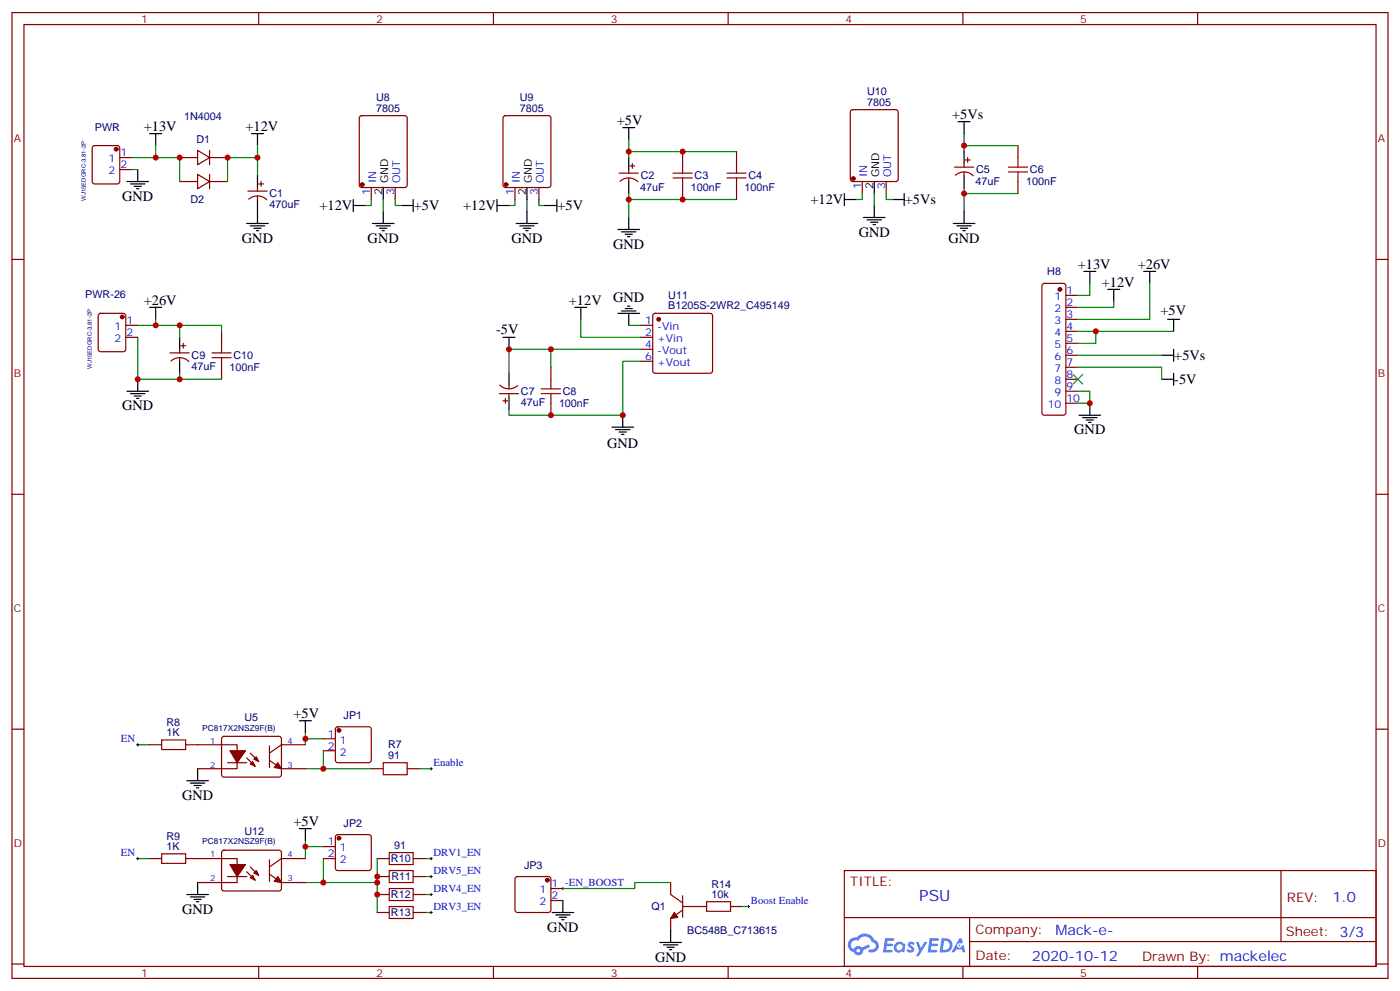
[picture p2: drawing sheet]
<svg xmlns="http://www.w3.org/2000/svg" width="412mm" height="292mm" viewBox="0 0 412 292" stroke-linecap="round" stroke-linejoin="round" font-family="sans-serif">
<g fill="none" stroke="#870000" stroke-width=".35">
<path d="M3.5 3.7h405.4v284.3h-405.4zM7.1 7.2h398.2v277.3h-398.2zM76.2 3.7v3.5M145.3 3.7v3.5M214.5 3.7v3.5M283.6 3.7v3.5M352.8 3.7v3.5M3.5 76.4h3.6M405.3 76.4h3.6M3.5 145.5h3.6M405.3 145.5h3.6M3.5 214.7h3.6"/>
<path d="M405.3 214.7h3.6M248.7 256.3h156.6v28.2h-156.6zM377.3 256.3v20.9M248.7 270.1h156.5M285.6 277.2h119.6M285.6 270.1v14.2M3.5 283.8h3.6M76.2 284.5v3.5M145.3 284.5v3.5M214.5 284.5v3.5M283.6 284.5v3.5M352.8 284.5v3.5"/>
<path d="M405.3 283.8h3.6"/>
</g>
<g fill="#5487ff">
<path d="M267.7 277.5a1.22 1.22 0 0 1 1.7 .2l-.4 .6a.47 .47 0 0 0-.3-.4 .47 .47 0 0 0-.5 .2l.1 .2a1.14 1.14 0 0 1 .8 1.8 1.14 1.14 0 0 1-1.9 0l-.2-.2 .5-.6 .7 .5a.29 .29 0 0 0 .3-.3 .29 .29 0 0 0-.2-.3 1.04 1.04 0 0 1-.6-1.7z"/>
<path d="M260.7 276.2h2.4l.3 .2-.2 .5-1.8 .1-.1 .8h1.5l.3 .4-.3 .4h-1.6l-.2 1.1h1.7l.2 .3-.2 .3-2.6 .1z"/>
<path d="M273.8 276.2h2.4l.3 .2-.1 .5-1.8 .1-.2 .8h1.6l.3 .4-.4 .4-1.6-.1-.1 1.1 1.7 .1 .2 .3-.2 .3-2.6 .1z"/>
<path d="M282.6 276.2h.7l.3 1.3-.6 .3a.69 .69 0 0 0-1 .3 .69 .69 0 0 0 .4 .9 .69 .69 0 0 0 .9-.6l.5-.2 .6 2.2h-.8l-.2-.9h-1.8l-.5 .9h-.8z"/>
<path d="M269.8 277.3h.8l.6 1.8 1.1-1.8h.9l-2.6 4.2h-.8l.9-1.5z"/>
<path d="M277.4 276.2l-.6 4.2h1.3a2.11 2.11 0 0 0 2.5-2.1 2.11 2.11 0 0 0-2.5-2.1zM278.1 277a1.39 1.39 0 0 1 1.7 1.4 1.39 1.39 0 0 1-1.8 1.2h-.3z"/>
<path d="M263.7 277.8a1.54 1.54 0 0 0-.1 2.2 1.54 1.54 0 0 0 2.2 .1l.6 .3 .3-2.3-.2-.3h-.4a1.49 1.49 0 0 0-2.4 0zM264 278.8a.94 .94 0 0 1 1.8 0 .94 .94 0 0 1-1.8 0z"/>
<path d="M250.4 276.6a2.18 2.18 0 0 0 1.1 3.7 1.44 1.44 0 0 0 1.6 .9 1.44 1.44 0 0 0 1.2-1.4l2-1.1-.5-.7-1.9 1a1.47 1.47 0 0 0-2.4 .4 1.39 1.39 0 0 1-.7-1.9 1.39 1.39 0 0 1 2-.5 2.12 2.12 0 0 1 2.2-1.3 2.12 2.12 0 0 1 1.9 1.7 1.14 1.14 0 0 1 1.1 1.4 1.14 1.14 0 0 1-1.7 .7 .43 .43 0 0 0-.5 .4 .43 .43 0 0 0 .4 .5 1.98 1.98 0 0 0 2.5-1.2 1.98 1.98 0 0 0-1.2-2.6 3.1 3.1 0 0 0-5.3-.6l-.9 .1zM252.3 279.9a.55 .55 0 0 1 1.1 0 .55 .55 0 0 1-1.1 0z"/>
<circle cx="282.6" cy="278.3" r=".26"/>
</g>
<g fill="none" stroke="#000" stroke-width=".35">
<path d="M44.1 39.3h3.5M45.9 39.3v3.6M74.1 39.3h3.5M75.8 39.3v3.6M183.4 37.6h3.6M185.2 37.6v3.5M282.2 35.8h3.6M284 35.8v3.5M37.4 53.4h6.3M38.5 54.2h4.2M39.5 54.9h2.1M40.2 55.6h.7"/>
<path d="M40.6 49.9v3.5M75.8 51.7v3.5M75.8 58.7v7.1M104.1 58.7v3.6M112.9 55.2v3.5M121.7 58.7v3.6M146.4 58.7v3.6M155.2 55.2v3.5M164 58.7v3.6M185.2 46.4v3.5M185.2 53.4v3.6M248.7 58.7h3.5"/>
<path d="M248.7 57v3.5M257.5 53.4v3.6M262.8 58.7h3.5M266.3 57v3.5M284 44.6v3.6M284 51.7v3.5M72.7 65.8h6.3M73.7 66.5h4.3M74.8 67.2h2.1M75.5 67.9h.7M104.1 60.5h3.5M109.7 65.8h6.4"/>
<path d="M110.8 66.5h4.2M111.8 67.2h2.1M112.5 67.9h.7M112.9 62.3v3.5M118.2 60.5h3.5M146.4 60.5h3.5M152 65.8h6.4M153.1 66.5h4.2M154.2 67.2h2.1M154.9 67.9h.7M155.2 62.3v3.5M160.5 60.5h3.5"/>
<path d="M182 67.6h6.4M183.1 68.3h4.2M184.1 69h2.2M184.9 69.7h.7M185.2 64v3.6M254.4 64h6.3M255.4 64.7h4.2M256.5 65.4h2.1M257.2 66.1h.7M257.5 60.5v3.5M280.8 65.8h6.4M281.9 66.5h4.2"/>
<path d="M282.9 67.2h2.1M283.6 67.9h.7M284 62.3v3.5M319.3 79.9h3.5M321 79.9v3.5M336.9 79.9h3.5M338.7 79.9v3.5M44.1 90.5h3.5M45.9 90.5v3.5M52.9 99.3v3.5M148.2 99.3h3.5M149.9 99.3v3.5"/>
<path d="M169.3 90.5h3.6M171.1 90.5v3.5M182 92.3h6.4M183.1 91.5h4.2M184.1 90.8h2.2M184.9 90.1h.7M185.2 92.3v3.5M326.3 85.2h3.5M328.1 85.2v3.5M344 94h3.5M345.7 94v3.5M37.4 115.2h6.3"/>
<path d="M38.5 115.9h4.2M39.5 116.6h2.1M40.2 117.3h.7M40.6 111.7v3.5M52.9 106.4v3.5M149.9 109.9v3.5M149.9 116.9v3.6M321 118.7v3.5M342.2 104.6h3.5M342.2 111.7h3.5M345.7 102.8v3.6M345.7 109.9v3.5"/>
<path d="M180.3 125.8h6.3M181.3 126.5h4.3M182.4 127.2h2.1M183.1 127.9h.7M183.4 122.2v3.6M317.9 122.2h6.3M318.9 122.9h4.2M320 123.6h2.1M320.7 124.4h.7M88.2 212.2h3.5M90 212.2v3.5M55 229.8h6.4"/>
<path d="M56.1 230.5h4.2M57.1 231.2h2.2M57.9 232h.7M58.2 226.3v3.5M58.2 259.8v3.5M88.2 243.9h3.5M90 243.9v3.6M55 263.3h6.4M56.1 264.1h4.2M57.1 264.8h2.2M57.9 265.5h.7M162.6 268.6h6.4"/>
<path d="M163.7 269.3h4.2M164.7 270.1h2.2M165.5 270.8h.7M165.8 265.1v3.5M194.4 277.5h6.3M195.4 278.2h4.3M196.5 278.9h2.1M197.2 279.6h.7M197.6 273.9v3.6"/>
</g>
<g fill="none" stroke="#870000" stroke-width=".35">
<path d="M106.1 34.2l.4-.2h12.7l.7 .5v20l-.4 .7h-13l-.6-.5-.1-20zM148.4 34.2l.5-.2h12.7l.6 .5 .1 20-.5 .7h-12.9l-.7-.5v-20zM250.7 32.5l.5-.2h12.7l.6 .4 .1 20-.5 .7h-12.9l-.7-.4v-20zM27.4 43.1l.5-.2h6.7l.5 .2 .2 .5v9.8l-.3 .5-.4 .3h-6.7l-.5-.3-.2-.5v-9.8zM35.3 46.4h3.5M35.3 49.9h3.5M52.9 46.4h5.3M52.9 53.4h5.3M58.2 44.3l3.5 2.1-3.5 2.1zM58.2 51.3l3.5 2.1-3.5 2.2zM61.7 46.4h5.3M61.7 44.3v4.2"/>
<path d="M61.7 51.3v4.3M61.7 53.4h5.3M73 56.3h5.7M73.3 58.6a3.8 3.8 0 0 1 5.3 .2M75.8 55.2v1.1M75.8 57.7v1M76.2 54.2h1.4M76.9 53.4v1.5M109.4 55.2v3.5M116.4 55.2v3.5M151.7 55.2v3.5M158.7 55.2v3.5"/>
<path d="M182.4 51h5.6M182.7 53.4a3.8 3.8 0 0 1 5.2 .1M185.2 49.9v1.1M185.2 52.4v1M185.6 48.9h1.4M186.3 48.2v1.4M201.1 44.6v3.6M201.1 55.2v3.5M217 44.6v3.6M217 55.2v3.5M254 53.4v3.6M261.1 53.4v3.6"/>
<path d="M281.2 49.2h5.6M281.4 51.6a3.8 3.8 0 0 1 5.3 .2M284 48.2v1M284 50.6v1.1M284.3 47.1h1.5M285 46.4v1.4M299.9 42.9v3.5M299.9 53.4v3.6M29.2 92.5l.4-.2h6.7l.5 .2 .2 .5v9.8l-.2 .5-.5 .2h-6.7l-.5-.2-.2-.5v-9.8zM37 99.3h3.6M37 95.8h3.6M65.3 97.5v3.6"/>
<path d="M188.7 99.3h3.6M188.7 95.8h3.6M192.5 92.5l.5-.2h16.2l.5 .2 .2 .5v16.2l-.2 .5-.5 .2h-16.2l-.5-.2-.2-.5v-16.2zM307.2 83.6l.4-.2h5.7l.5 .2 .2 .5v37.4l-.3 .5-.4 .2h-5.7l-.5-.2-.2-.5v-37.4zM314 87h3.5M314 90.5h3.5M314 94h3.5M314 97.5h3.5M50.1 103.9h5.6M50.4 106.3a3.8 3.8 0 0 1 5.2 .1M52.9 102.8v1.1M52.9 105.3v1.1"/>
<path d="M53.3 101.8h1.4M54 101.1v1.4M65.3 108.1v3.6M147.1 115.9h5.7M147.2 113.3a3.8 3.8 0 0 0 5.3 .2M148.2 118h1.4M148.9 117.3v1.4M149.9 113.4v1.1M149.9 115.9v1M162.3 108.1v3.6M162.3 118.7v3.5M188.7 106.4h3.6"/>
<path d="M188.7 102.8h3.6M314 101.1h3.5M314 104.6h3.5M314 108.1h3.5M314 111.7h3.5M314 115.2h3.5M314 118.7h3.5M44.1 219.3h3.5M54.7 219.3h15.1v7h-11.6M65.5 217l.5-.2h16.5l.4 .7-.1 10.8-.6 .5-16.5-.1-.4-.6v-10.6zM79.4 219.6v6.4M90 219.3h-7.1l-3.5 2.4"/>
<path d="M95.2 217.5h3.6M99 214.2l.5-.2h9.2l.5 .2 .2 .5v9.1l-.3 .5-.4 .2h-9.2l-.5-.2-.2-.5v-9.1zM67 224.5h5.7M72.7 223.1l2.4 2.5M73.7 221.7l2.5 2.5M79.4 223.8l3.5 2.5h7.1M95.2 221h3.6M109.4 226.3h3.5M119.9 226.3h3.6M44.1 252.8h3.5M54.7 252.8h15.1v7h-11.6M65.5 250.5l.5-.2 16.5 .1 .4 .6-.1 10.9-.6 .4-16.5-.1-.4-.6v-10.6z"/>
<path d="M67 258.1h5.7M72.7 256.6l2.4 2.5M73.7 255.2l2.5 2.5M79.4 257.4l3.5 2.4h7.1M79.4 253.1v6.4M90 252.8h-7.1l-3.5 2.4M95.2 252.8h3.6M95.2 249.2h3.6M99 245.9l.5-.2h9.2l.5 .2 .2 .5v9.2l-.3 .5-.4 .2h-9.2l-.5-.2-.2-.5v-9.2zM111.1 258.1h3.6M111.1 252.8h3.6M121.7 258.1h3.5"/>
<path d="M121.7 252.8h3.5M151.9 258.3l.5-.2h9.2l.5 .2 .2 .5v9.1l-.3 .5-.4 .2h-9.2l-.5-.2-.2-.5v-9.1zM197.6 259.8v3.5l3.5 2.5M111.1 268.6h3.6M111.1 263.3h3.6M121.7 268.6h3.5M121.7 263.3h3.5M162.3 261.6h3.5M162.3 265.1h3.5M201.1 263.7v6.4M201.1 266.9h7M201.1 267.9l-3.5 2.5v3.5"/>
<path d="M215.2 266.9h3.5"/>
</g>
<g fill="none" stroke="#008700" stroke-width=".35">
<path d="M284 39.3v5.3M38.8 46.4h14.1v7M38.8 49.9h1.8M45.9 42.9v3.5M75.8 51.7v-5.3h-8.8v7M75.8 42.9v3.5M109.4 58.7v1.8h-1.8M112.9 58.7v3.6M116.4 58.7v1.8h1.8M151.7 58.7v1.8h-1.8M155.2 58.7v3.6M158.7 58.7v1.8h1.8"/>
<path d="M185.2 44.6h31.8M185.2 58.7h31.8M185.2 41.1v5.3M185.2 57v7M254 57v1.7h-1.8M257.5 57v3.5M261.1 57v1.7h1.7M284 55.2v7.1M284 42.9h15.9M284 57h15.9M40.6 99.3v12.4h24.7M45.9 94v1.8h-5.3"/>
<path d="M45.9 95.8h19.4v1.7M52.9 95.8v3.5M171.1 94v5.3h17.6M185.2 95.8h3.5M317.5 97.5h28.2M321 83.4v3.6h-3.5M322.8 97.5v3.6h-5.3M328.1 88.7v1.8h-10.6M338.7 83.4v10.6h-21.2M52.9 109.9v1.8M162.3 102.8v5.3M188.7 106.4h-5.3v15.8h-33.5v-1.7"/>
<path d="M188.7 102.8h-38.8v7.1M317.5 115.2h3.5v3.5h-3.5M317.5 108.1h24.7v3.6M317.5 104.6h24.7M40.6 219.3h3.5M90 215.7v3.6M90 217.5h5.2M90 226.3h19.4M95.2 221v5.3M123.5 226.3h3.5M40.6 252.8h3.5M90 249.2h5.2"/>
<path d="M90 247.5v5.3M95.2 252.8v7M111.1 252.8v7h-21.1M111.1 259.8v8.8M125.2 258.1h1.8M125.2 252.8h1.8M197.6 259.8h-10.6v1.8h-21.2M125.2 263.3h1.8M125.2 268.6h1.8M218.7 266.9h1.8"/>
</g>
<g fill="none" stroke="#a10000" stroke-width=".35">
<path d="M198.3 52.4h5.6M198.3 51h5.6M201.1 48.2v2.8M201.1 52.4v2.8M214.1 52.4h5.7M214.1 51h5.7M217 48.2v2.8M217 52.4v2.8M297 50.6h5.7M297 49.2h5.7M299.9 46.4v2.8M299.9 50.6v2.8"/>
<path d="M62.4 105.3h5.7M62.4 103.9h5.7M65.3 101.1v2.8M65.3 105.3v2.8M159.5 115.9h5.6M159.5 114.5h5.6M162.3 111.7v2.8M162.3 115.9v2.8M47.6 217.8h7.1v2.9h-7.1zM112.9 224.5h7v3.6h-7zM47.6 251.4h7.1v2.8h-7.1zM114.7 256.3h7v3.5h-7z"/>
<path d="M114.7 251h7v3.5h-7zM114.7 266.9h7v3.5h-7zM114.7 261.6h7v3.5h-7zM208.1 265.5h7.1v2.8h-7.1z"/>
</g>
<g fill="#870000" stroke="#870000" stroke-width=".35">
<path d="M81.8 258.1l1.1 1.7-2.1-.3z"/>
<path d="M73.7 258.4l.7-.7 .7 1.4z"/>
<path d="M74.8 257l.7-.7 .7 1.4z"/>
<path d="M67.7 254.5h4.6l-2.5 3.6z"/>
<path d="M81.8 224.5l1.1 1.8-2.1-.3z"/>
<path d="M73.7 224.9l.7-.7 .7 1.4z"/>
<path d="M74.8 223.5l.7-.7 .7 1.4z"/>
<path d="M67.7 221h4.6l-2.5 3.5z"/>
<path d="M198.6 268.6l1.1 1.5-2.1 .3z"/>
<circle cx="106.7" cy="54.3" r=".53"/>
<circle cx="149" cy="54.3" r=".53"/>
<circle cx="251.4" cy="52.6" r=".53"/>
<circle cx="194" cy="94" r=".53"/>
<circle cx="312.2" cy="85.2" r=".53"/>
<circle cx="161.2" cy="259.1" r=".53"/>
<circle cx="99.8" cy="215" r=".53"/>
<circle cx="99.8" cy="246.8" r=".53"/>
<circle cx="36" cy="93.3" r=".53"/>
<circle cx="34.2" cy="43.9" r=".53"/>
</g>
<g fill="none" stroke="#000" stroke-width=".29">
<path d="M40.2 219.3h.7M40.6 218.9v.7M126.6 226.3h.8M127 226v.7M40.2 252.8h.7M40.6 252.4v.7M126.6 258.1h.8M126.6 252.8h.8M127 252.4v.7M127 257.7v.7M126.6 268.6h.8M126.6 263.3h.8"/>
<path d="M127 263v.7M127 268.3v.7M165.5 261.6h.7M165.8 261.2v.7M220.1 266.9h.7M220.5 266.5v.7"/>
</g>
<path d="M316.1 110.2l2.8 2.9M318.9 110.2l-2.8 2.9" fill="none" stroke="#3c3" stroke-width=".35"/>
<g fill="#c00">
<circle cx="52.9" cy="46.4" r=".88"/>
<circle cx="67" cy="46.4" r=".88"/>
<circle cx="75.8" cy="46.4" r=".88"/>
<circle cx="185.2" cy="44.6" r=".88"/>
<circle cx="185.2" cy="58.7" r=".88"/>
<circle cx="201.1" cy="44.6" r=".88"/>
<circle cx="201.1" cy="58.7" r=".88"/>
<circle cx="284" cy="42.9" r=".88"/>
<circle cx="284" cy="57" r=".88"/>
<circle cx="183.4" cy="122.2" r=".88"/>
<circle cx="162.3" cy="122.2" r=".88"/>
<circle cx="162.3" cy="102.8" r=".88"/>
<circle cx="149.9" cy="102.8" r=".88"/>
<circle cx="45.9" cy="95.8" r=".88"/>
<circle cx="40.6" cy="111.7" r=".88"/>
<circle cx="52.9" cy="95.8" r=".88"/>
<circle cx="52.9" cy="111.7" r=".88"/>
<circle cx="111.1" cy="263.3" r=".88"/>
<circle cx="111.1" cy="259.8" r=".88"/>
<circle cx="111.1" cy="258.1" r=".88"/>
<circle cx="95.3" cy="259.8" r=".88"/>
<circle cx="90" cy="249.2" r=".88"/>
<circle cx="90" cy="217.5" r=".88"/>
<circle cx="95.3" cy="226.3" r=".88"/>
<circle cx="45.9" cy="46.4" r=".88"/>
<circle cx="321" cy="118.7" r=".88"/>
<circle cx="322.8" cy="97.5" r=".88"/>
</g>
<text font-size="4.6" fill="#00f" x="270.8" y="265.3">PSU</text>
<g font-size="4.2">
<text x="280.5" y="35.1">+5Vs</text>
<text x="42.3" y="38.6">+13V</text>
<text x="72.3" y="38.6">+12V</text>
<text x="181.7" y="36.9">+5V</text>
<text x="36" y="59.1">GND</text>
<text x="94.1" y="61.9">+12V</text>
<text x="121.9" y="61.9">+5V</text>
<text x="136.4" y="61.9">+12V</text>
<text x="164.2" y="61.9">+5V</text>
<text x="238.7" y="60.1">+12V</text>
<text x="266.5" y="60.1">+5Vs</text>
<text x="71.3" y="71.4">GND</text>
<text x="108.3" y="71.4">GND</text>
<text x="150.6" y="71.4">GND</text>
<text x="252.9" y="69.7">GND</text>
<text x="279.4" y="71.4">GND</text>
<text x="180.6" y="73.2">GND</text>
<text x="317.5" y="79.2">+13V</text>
<text x="335.1" y="79.2">+26V</text>
<text x="42.3" y="89.8">+26V</text>
<text x="167.6" y="89.8">+12V</text>
<text x="180.6" y="89">GND</text>
<text x="324.6" y="84.5">+12V</text>
<text x="341.8" y="92.8">+5V</text>
<text x="146.1" y="98.2">-5V</text>
<text x="345.9" y="106">+5Vs</text>
<text x="345.9" y="113">-5V</text>
<text x="36" y="120.8">GND</text>
<text x="178.9" y="131.8">GND</text>
<text x="316.4" y="127.9">GND</text>
<text x="86.4" y="211.5">+5V</text>
<text x="53.6" y="235.5">GND</text>
<text x="86.4" y="243.2">+5V</text>
<text x="53.6" y="269">GND</text>
<text x="161.2" y="274.3">GND</text>
<text x="193" y="283.1">GND</text>
</g>
<g font-size="4.2" fill="#00f">
<text x="392.5" y="265.6">1.0</text>
<text x="310.9" y="275.1">Mack-e-</text>
<text x="304" y="282.9">2020-10-12</text>
</g>
<g font-size="3.9" fill="#800">
<text x="250.5" y="260.9">TITLE:</text>
<text x="379.1" y="265.6">REV:</text>
<text x="287.4" y="275.1">Company:</text>
<text x="378.7" y="275.7">Sheet: 3/3</text>
<text x="287.4" y="282.8">Date:</text>
<text x="336.4" y="282.8">Drawn By: mackelec</text>
</g>
<g font-size="3.2" fill="#800">
<text x="41.6" y="6.7">1</text>
<text x="110.8" y="6.7">2</text>
<text x="179.9" y="6.7">3</text>
<text x="249.1" y="6.7">4</text>
<text x="318.2" y="6.7">5</text>
<text x="4.1" y="41.8">A</text>
<text x="405.9" y="41.8">A</text>
<text x="4.1" y="110.9">B</text>
<text x="405.9" y="110.9">B</text>
<text x="4.1" y="180.1">C</text>
<text x="405.9" y="180.1">C</text>
<text x="4.1" y="249.2">D</text>
<text x="405.9" y="249.2">D</text>
<text x="41.6" y="287.5">1</text>
<text x="110.8" y="287.5">2</text>
<text x="179.9" y="287.5">3</text>
<text x="249.1" y="287.5">4</text>
<text x="318.2" y="287.5">5</text>
</g>
<g font-size="3.2" fill="#000080">
<text x="110.8" y="29.8">U8</text>
<text x="153.1" y="29.8">U9</text>
<text x="255.4" y="28">U10</text>
<text x="54.2" y="35.2">1N4004</text>
<text x="110.8" y="33">7805</text>
<text x="153.1" y="33">7805</text>
<text x="255.4" y="31.2">7805</text>
<text x="27.9" y="38.5">PWR</text>
<text x="57.9" y="42.2">D1</text>
<text x="188.7" y="52.8">C2</text>
<text x="204.6" y="52.8">C3</text>
<text x="220.5" y="52.8">C4</text>
<text x="287.5" y="51.1">C5</text>
<text x="303.4" y="51">C6</text>
<text x="56.1" y="59.9">D2</text>
<text x="79.4" y="58.1">C1</text>
<text x="188.6" y="56.4">47uF</text>
<text x="203.5" y="56.4">100nF</text>
<text x="219.3" y="56.4">100nF</text>
<text x="287.4" y="54.6">47uF</text>
<text x="302.2" y="54.6">100nF</text>
<text x="79.4" y="61.3">470uF</text>
<text x="308.5" y="81.1">H8</text>
<text x="25.1" y="87.9">PWR-26</text>
<text x="196.8" y="88.1">U11</text>
<text x="196.8" y="91.1">B1205S-2WR2_C495149</text>
<text x="56.4" y="105.7">C9</text>
<text x="68.8" y="105.7">C10</text>
<text x="56.4" y="108.9">47uF</text>
<text x="67.7" y="109.3">100nF</text>
<text x="153.5" y="119.5">47uF</text>
<text x="153.5" y="116.3">C7</text>
<text x="164.7" y="119.9">100nF</text>
<text x="165.8" y="116.3">C8</text>
<text x="49.1" y="213.7">R8</text>
<text x="72" y="212.2">U5</text>
<text x="101.2" y="211.6">JP1</text>
<text x="49" y="216.8">1K</text>
<text x="114.3" y="220.3">R7</text>
<text x="114.3" y="223.5">91</text>
<text x="72" y="245.7">U12</text>
<text x="101.2" y="243.4">JP2</text>
<text x="49" y="250.3">1K</text>
<text x="49.1" y="247.2">R9</text>
<text x="116.1" y="249.9">91</text>
<text x="115.2" y="253.9">R10</text>
<text x="154.4" y="255.7">JP3</text>
<text x="115.3" y="259.2">R11</text>
<text x="209.6" y="261.3">R14</text>
<text x="115.2" y="269.8">R13</text>
<text x="115.2" y="264.5">R12</text>
<text x="191.9" y="267.9">Q1</text>
<text x="209.6" y="264.4">10k</text>
<text x="202.5" y="275.1">BC548B_C713615</text>
</g>
<g font-size="3.2" fill="#00f">
<text x="32" y="47.8">1</text>
<text x="35.5" y="46">1</text>
<text x="32" y="51.3">2</text>
<text x="35.5" y="49.6">2</text>
<text x="110.8" y="53.9" transform="rotate(-90 110.8 53.9)">IN</text>
<text x="117.8" y="53.9" transform="rotate(-90 117.8 53.9)">OUT</text>
<text x="153.1" y="53.9" transform="rotate(-90 153.1 53.9)">IN</text>
<text x="160.2" y="53.9" transform="rotate(-90 160.2 53.9)">OUT</text>
<text x="255.4" y="52.1" transform="rotate(-90 255.4 52.1)">IN</text>
<text x="262.5" y="52.1" transform="rotate(-90 262.5 52.1)">OUT</text>
<text x="109" y="57.4" transform="rotate(-90 109 57.4)">1</text>
<text x="116.1" y="57.4" transform="rotate(-90 116.1 57.4)">3</text>
<text x="151.3" y="57.4" transform="rotate(-90 151.3 57.4)">1</text>
<text x="158.4" y="57.4" transform="rotate(-90 158.4 57.4)">3</text>
<text x="253.6" y="55.6" transform="rotate(-90 253.6 55.6)">1</text>
<text x="260.7" y="55.6" transform="rotate(-90 260.7 55.6)">3</text>
<text x="310.6" y="88.4">1</text>
<text x="314.1" y="86.6">1</text>
<text x="37.2" y="95.4">1</text>
<text x="190.1" y="95.4">1</text>
<text x="310.6" y="91.9">2</text>
<text x="310.6" y="95.4">3</text>
<text x="314.1" y="90.1">2</text>
<text x="314.1" y="93.7">3</text>
<text x="33.7" y="97.2">1</text>
<text x="33.7" y="100.7">2</text>
<text x="37.2" y="99">2</text>
<text x="190.1" y="99">2</text>
<text x="193.6" y="100.7">+Vin</text>
<text x="193.6" y="97.2">-Vin</text>
<text x="310.6" y="99">4</text>
<text x="314.1" y="97.2">4</text>
<text x="314.1" y="100.7">5</text>
<text x="190.1" y="106">6</text>
<text x="190.1" y="102.5">4</text>
<text x="193.6" y="107.8">+Vout</text>
<text x="193.6" y="104.2">-Vout</text>
<text x="310.6" y="102.5">5</text>
<text x="310.6" y="106">6</text>
<text x="314.1" y="104.2">6</text>
<text x="314.1" y="107.8">7</text>
<text x="310.6" y="109.5">7</text>
<text x="310.6" y="113.1">8</text>
<text x="314.1" y="111.3">8</text>
<text x="310.6" y="116.6">9</text>
<text x="314.1" y="114.8">9</text>
<text x="314.1" y="118.4">10</text>
<text x="308.6" y="120.1">10</text>
<text x="35.6" y="218.4">EN</text>
<text x="96.6" y="217.1">1</text>
<text x="96.6" y="220.7">2</text>
<text x="100.1" y="218.9">1</text>
<text x="100.1" y="222.4">2</text>
<text x="127.7" y="225.4">Enable</text>
<text x="35.6" y="251.9">EN</text>
<text x="96.6" y="248.9">1</text>
<text x="100.1" y="250.6">1</text>
<text x="127.7" y="251.9">DRV1_EN</text>
<text x="96.6" y="252.4">2</text>
<text x="100.1" y="254.2">2</text>
<text x="127.7" y="257.2">DRV5_EN</text>
<text x="127.7" y="262.5">DRV4_EN</text>
<text x="159" y="263">1</text>
<text x="162.5" y="261.2">1 -EN_BOOST</text>
<text x="127.7" y="267.8">DRV3_EN</text>
<text x="159" y="266.5">2</text>
<text x="162.5" y="264.8">2</text>
<text x="221.2" y="266">Boost Enable</text>
</g>
<g font-size="3.2">
<text x="114.3" y="53.9" transform="rotate(-90 114.3 53.9)">GND</text>
<text x="156.6" y="53.9" transform="rotate(-90 156.6 53.9)">GND</text>
<text x="258.9" y="52.1" transform="rotate(-90 258.9 52.1)">GND</text>
<text x="112.5" y="57.4" transform="rotate(-90 112.5 57.4)">2</text>
<text x="154.9" y="57.4" transform="rotate(-90 154.9 57.4)">2</text>
<text x="257.2" y="55.6" transform="rotate(-90 257.2 55.6)">2</text>
</g>
<g font-size="2.5" fill="#000080">
<text x="59.6" y="215.1">PC817X2NSZ9F(B)</text>
<text x="59.6" y="248.6">PC817X2NSZ9F(B)</text>
</g>
<g font-size="2.5" fill="#00f">
<text x="61.9" y="218.9">1</text>
<text x="84.7" y="218.9">4</text>
<text x="61.9" y="226">2</text>
<text x="84.7" y="226">3</text>
<text x="61.9" y="252.4">1</text>
<text x="84.7" y="252.4">4</text>
<text x="61.9" y="259.5">2</text>
<text x="84.7" y="259.5">3</text>
</g>
<g font-size="1.8" fill="#000080">
<text x="25.3" y="59.2" transform="rotate(-90 25.3 59.2)">WJ15EDGRC-3.81-2P</text>
<text x="27.1" y="108.6" transform="rotate(-90 27.1 108.6)">WJ15EDGRC-3.81-2P</text>
</g>
</svg>
